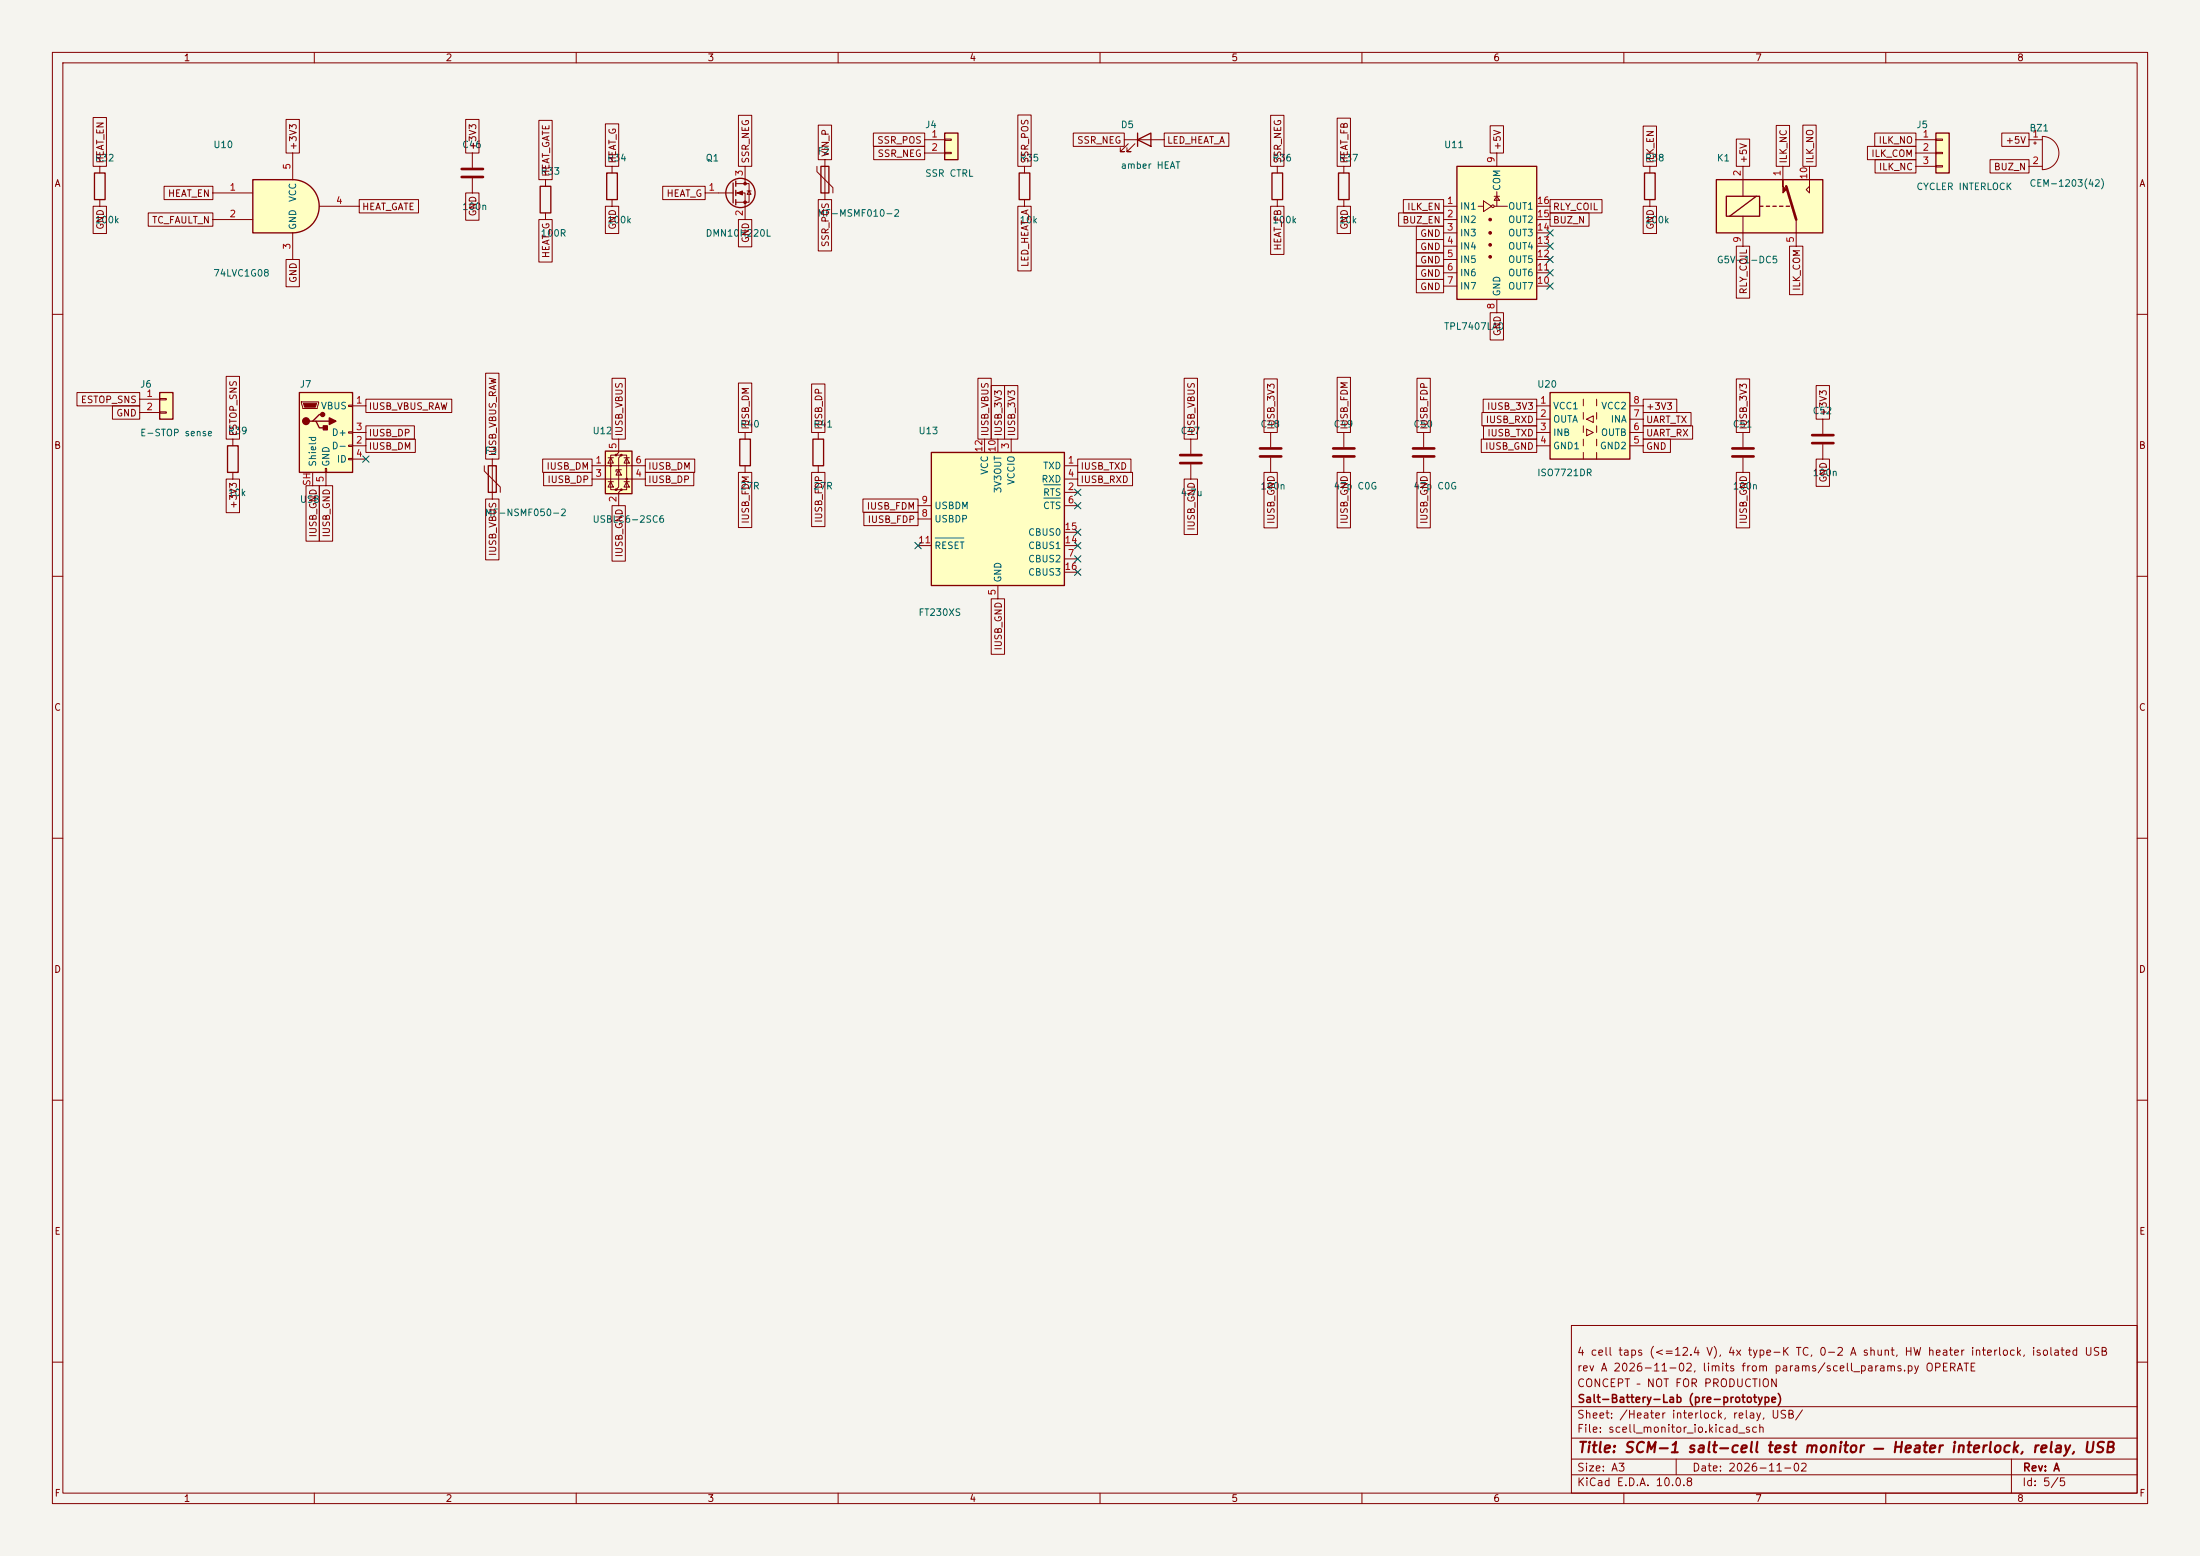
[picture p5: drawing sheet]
<svg xmlns="http://www.w3.org/2000/svg" width="420mm" height="297mm" viewBox="0 0 420 297" stroke-linecap="round" stroke-linejoin="round" font-family="sans-serif">
<path d="M0 0h420v297h-420z" fill="#f5f4ef" stroke="#f5f4ef" stroke-width=".19"/>
<g fill="none" stroke="#840000" stroke-width=".19">
<path d="M10 10h400v277h-400zM12 12h396v273h-396zM60 10v2M110 10v2M160 10v2M210 10v2M260 10v2M310 10v2M360 10v2M104.1 34.3v1.3M116.8 31.8v1.2M116.8 38.1v1.3"/>
<path d="M243.8 31.8v1.2M243.8 38.1v1.3M104.1 40.6v1.3M10 60h2M408 60h2M10 110h2M408 110h2M10 160h2M408 160h2M10 210h2M408 210h2M300 253h108v32h-108z"/>
<path d="M10 260h2M300 278.5h108M300 274.5h108M300 268.5h108M320 278.5v3M384 278.5v6.5M408 260h2M60 285v2M110 285v2M160 285v2M210 285v2M260 285v2"/>
<path d="M300 281.5h108M310 285v2M360 285v2"/>
</g>
<path d="M103.1 35.6h2.1v5h-2.1zM115.8 33h2.1v5.1h-2.1zM242.8 33h2.1v5.1h-2.1z" fill="none" stroke="#840000" stroke-width=".25"/>
<path d="M115.6 86.1h5v8.1h-5z" fill="#ffffc2"/>
<g fill="#840000">
<circle cx="116.6" cy="88.9" r=".25"/>
<circle cx="117.6" cy="86.9" r=".25"/>
<circle cx="117.6" cy="93.5" r=".25"/>
<circle cx="118.6" cy="86.9" r=".25"/>
<circle cx="118.6" cy="93.5" r=".25"/>
<circle cx="119.6" cy="91.4" r=".25"/>
</g>
<g fill="none" stroke="#840000" stroke-width=".19">
<path d="M113 88.9h10.2M113 91.4h10.2M116.1 91.9h1M116.1 87.4h1M116.6 87.4l.5 1h-1zM116.6 91.9l.5 1.1h-1zM117.6 86.9h-1v6.6h1M118.1 83.8v2.6l-.5 .5h1l-.5 .5v5.6l-.5 .5h1l-.5 .5v2.5M118.1 89.7l.5 1h-1zM118.6 89.7h-1v.3M118.6 86.9h1v6.6h-1M119.1 91.9h1"/>
<path d="M119.1 87.4h1M119.6 87.4l.5 1h-1zM119.6 91.9l.5 1.1h-1z"/>
</g>
<path d="M115.6 86.1h5v8.1h-5z" fill="none" stroke="#840000" stroke-width=".25"/>
<path d="M57.1 74.9h10.2v15.3h-10.2z" fill="#ffffc2"/>
<path d="M57.1 74.9h10.2v15.3h-10.2zM61.6 79.1h-.6l-1.3 1.3h-.6M59.7 80.4h.6l.7 1.3h1.2M60.3 80.4h2.6" fill="none" stroke="#840000" stroke-width=".25"/>
<g fill="none" stroke="#840000" stroke-width=".19">
<path d="M57.5 76.7h3.3v.3l-.2 1h-2.8zM66.5 77.3h.8v.3h-.8zM67.3 77.5h2.5M59.7 90.2v2.5M62.1 89.4h.3v.8h-.3zM62.2 90.2v2.5M66.5 82.4h.8v.3h-.8zM66.5 85h.8v.2h-.8zM66.5 87.5h.8v.3h-.8zM67.3 85.1h2.5M67.3 82.6h2.5M67.3 87.6h2.5"/>
<path d="M271.8 82.6v2.7M271.8 87.4v2.8"/>
</g>
<path d="M57.9 77h2.6l-.3 .7h-2z" fill="#840000" stroke="#840000" stroke-width=".19"/>
<g fill="#840000" stroke="#840000" stroke-width=".25">
<path d="M61.7 81.3h.8v.7h-.8z"/>
<path d="M62.9 79.8l1.2 .6-1.2 .6z"/>
<circle cx="58.4" cy="80.4" r=".63"/>
<circle cx="61.6" cy="79.1" r=".38"/>
</g>
<path d="M269.7 85.6h4.1M269.7 87.1h4.1" fill="none" stroke="#840000" stroke-width=".51"/>
<path d="M177.8 86.4h25.4v25.4h-25.4z" fill="#ffffc2"/>
<path d="M177.8 86.4h25.4v25.4h-25.4z" fill="none" stroke="#840000" stroke-width=".25"/>
<g fill="none" stroke="#840000" stroke-width=".19">
<path d="M175.3 96.5h2.5M175.3 99.1h2.5M188 83.8v2.6M190.5 83.8v2.6M193 83.8v2.6M203.2 88.9h2.5M203.2 94h2.5M203.2 91.4h2.5M203.2 96.5h2.5M175.3 104.1h2.5M190.5 111.8v2.5M203.2 106.7h2.5"/>
<path d="M203.2 104.1h2.5M203.2 101.6h2.5M203.2 109.2h2.5"/>
</g>
<path d="M199.3 92.5h3.2M199.3 95.1h3.2M178.5 102.7h5.5" fill="none" stroke="#006464" stroke-width=".19"/>
<path d="M180.3 25.4h2.6v5.1h-2.6z" fill="#ffffc2"/>
<path d="M180.3 25.4h2.6v5.1h-2.6zM194.6 33h2v5.1h-2zM217.2 26.7l2.5-1.3v2.5zM217.2 25.4v2.5M255.5 33h2.1v5.1h-2.1z" fill="none" stroke="#840000" stroke-width=".25"/>
<g fill="none" stroke="#840000" stroke-width=".19">
<path d="M176.5 26.7h3.8M176.5 29.2h3.8M180.3 26.5h1.3v.3h-1.3zM180.3 29.1h1.3v.2h-1.3zM195.6 31.8v1.2M195.6 38.1v1.3M214.6 26.7h7.6M215.4 27.4l-1.5 1.6h.7h-.7v-.8M216.7 27.4l-1.6 1.6h.8h-.8v-.8M256.5 31.8v1.2M256.5 38.1v1.3M256.5 82.6v2.7"/>
<path d="M256.5 87.4v2.8"/>
</g>
<path d="M254.5 85.6h4.1M254.5 87.1h4.1" fill="none" stroke="#840000" stroke-width=".51"/>
<path d="M30.5 74.9h2.5v5.1h-2.5z" fill="#ffffc2"/>
<path d="M30.5 74.9h2.5v5.1h-2.5z" fill="none" stroke="#840000" stroke-width=".25"/>
<path d="M26.7 76.2h3.8M26.7 78.7h3.8M30.5 76.1h1.2v.2h-1.2zM30.5 78.6h1.2v.3h-1.2z" fill="none" stroke="#840000" stroke-width=".19"/>
<path d="M278.1 31.8h15.3v25.4h-15.3z" fill="#ffffc2"/>
<path d="M278.1 31.8h15.3v25.4h-15.3z" fill="none" stroke="#840000" stroke-width=".25"/>
<g fill="none" stroke="#840000" stroke-width=".19">
<path d="M275.6 39.4h2.5M282.2 39.4h1M283.2 38.4l1.5 1-1.5 1zM285.2 39.4h2.6M285.2 37.5h1.1M285.7 37.5l.6 .7h-1.1zM285.7 29.2v2.6M285.7 36.6v2.8M293.4 39.4h2.5M387.3 26.7h2.6M387.3 31.8h2.6M388.2 27.3h.5"/>
<path d="M388.5 27.1v.5M389.9 26a3.2 3.2 0 0 1 3.2 3.2 3.2 3.2 0 0 1-3.2 3.2zM275.6 41.9h2.5M275.6 44.5h2.5M275.6 47h2.5M275.6 49.5h2.5M275.6 52.1h2.5M275.6 54.6h2.5M285.7 57.2v2.5M293.4 41.9h2.5M293.4 44.5h2.5M293.4 47h2.5"/>
<path d="M293.4 49.5h2.5M293.4 52.1h2.5M293.4 54.6h2.5M227.3 83.8v2.8M227.3 88.6v2.8M242.6 82.6v2.7M242.6 87.4v2.8"/>
<circle cx="285" cy="39.4" r=".25"/>
</g>
<g fill="#840000" stroke="#840000" stroke-width=".19">
<circle cx="284.5" cy="41.9" r=".25"/>
<circle cx="284.5" cy="44.4" r=".25"/>
<circle cx="284.5" cy="46.7" r=".25"/>
<circle cx="284.5" cy="49" r=".25"/>
</g>
<path d="M225.3 86.9h4.1M225.3 88.4h4.1M240.5 85.6h4.1M240.5 87.1h4.1" fill="none" stroke="#840000" stroke-width=".51"/>
<path d="M369.6 25.4h2.5v7.6h-2.5z" fill="#ffffc2"/>
<path d="M369.6 25.4h2.5v7.6h-2.5z" fill="none" stroke="#840000" stroke-width=".25"/>
<path d="M365.8 26.7h3.8M365.8 29.2h3.8M365.8 31.8h3.8M369.6 26.5h1.2v.3h-1.2zM369.6 29.1h1.2v.2h-1.2zM369.6 31.6h1.2v.3h-1.2z" fill="none" stroke="#840000" stroke-width=".19"/>
<path d="M327.7 34.3h20.3v10.2h-20.3z" fill="#ffffc2"/>
<path d="M332.7 31.8v5.7M340.4 31.8v2.5M345.4 31.8v5l-.6-.6 .6-.6M332.7 41.3v5.7M342.9 41.9v5.1" fill="none" stroke="#840000" stroke-width=".19"/>
<path d="M327.7 34.3h20.3v10.2h-20.3zM329.6 37.5h6.3v3.8h-6.3zM335.3 37.5l-5.1 3.8M335.9 39.4h.6M337.2 39.4h.6M338.5 39.4h.6M339.7 39.4h.7M341 39.4h.6" fill="none" stroke="#840000" stroke-width=".25"/>
<path d="M340.4 34.3v1.3l.6 .6-.6 .6z" fill="#840000" stroke="#840000" stroke-width=".19"/>
<path d="M341 35.6l1.9 6.3" fill="none" stroke="#840000" stroke-width=".51"/>
<path d="M295.9 74.9h15.2v12.7h-15.2z" fill="#ffffc2"/>
<path d="M313.9 33h2.1v5.1h-2.1zM295.9 74.9h15.2v12.7h-15.2zM43.4 85.1h2.1v5.1h-2.1z" fill="none" stroke="#840000" stroke-width=".25"/>
<g fill="none" stroke="#840000" stroke-width=".19">
<path d="M315 31.8v1.2M315 38.1v1.3M293.4 77.5h2.5M302.3 76.2v1.3M302.3 78.7v1.3M304.8 76.2v1.3M304.8 78.7v1.3M311.1 77.5h2.6M44.4 83.8v1.3M44.4 90.2v1.2M293.4 80h2.5M293.4 82.6h2.5"/>
<path d="M293.4 85.1h2.5M302.3 81.3v1.3M302.3 83.8v1.3M302.3 86.4v1.2M302.9 80l1.3-.6v1.2zM302.9 81.9l1.3 .7-1.3 .6zM304.8 81.3v1.3M304.8 83.8v1.3M304.8 86.4v1.2M311.1 80h2.6M311.1 82.6h2.6M311.1 85.1h2.6"/>
<path d="M332.7 82.6v2.7M332.7 87.4v2.8M348 80v2.8M348 84.8v2.8"/>
</g>
<path d="M330.7 85.6h4.1M330.7 87.1h4.1M345.9 83.1h4.1M345.9 84.6h4.1" fill="none" stroke="#840000" stroke-width=".51"/>
<path d="M55.9 34.3a5.1 5.1 0 0 1 5 5.1 5.1 5.1 0 0 1-5 5.1z" fill="#ffffc2" stroke="#ffffc2" stroke-width=".19"/>
<path d="M48.3 34.3h7.6v10.2h-7.6z" fill="#ffffc2"/>
<g fill="none" stroke="#840000" stroke-width=".25">
<path d="M18 33h2.1v5.1h-2.1zM48.3 34.3h7.6a5.1 5.1 0 0 1 5 5.1 5.1 5.1 0 0 1-5 5.1h-7.6zM140 34.9v3.8M140.5 34.5v1.1M140.5 36.3v1M140.5 38.1v1M156.7 31.8h1.5v5h-1.5zM93.2 88.9h1.5v5.1h-1.5zM141.2 83.8h2.1v5.1h-2.1zM155.2 83.8h2v5.1h-2z"/>
<circle cx="141.4" cy="36.8" r="2.79"/>
</g>
<g fill="none" stroke="#840000" stroke-width=".19">
<path d="M17.8 22.4h2.5v9.4h-2.5zM17.8 39.4h2.5v5.2h-2.5zM19 31.8v1.2M19 38.1v1.3M31.3 35.6h9.3v2.5h-9.3zM40.6 36.8h7.7M54.6 22.8h2.6v6.4h-2.6zM55.9 29.2v5.1M61 39.4h7.6M68.6 38.1h11.3v2.5h-11.3zM88.9 36.8h2.5v5.2h-2.5zM88.9 22.8h2.5v6.4h-2.5z"/>
<path d="M90.2 29.2v2.8M90.2 34v2.8M102.9 23h2.5v11.3h-2.5zM115.6 23.6h2.5v8.2h-2.5zM115.6 39.4h2.5v5.2h-2.5zM126.5 35.6h8.1v2.5h-8.1zM134.6 36.8h5.4M140.5 35.1h2.5v3.5h-2.5M140.5 36.8h1.7v5.1M141 22h2.5v9.8h-2.5zM142.2 31.8v3.3M142.6 36.4h.8"/>
<path d="M143 36.4l.4 .7h-.8zM156 31.8v1l3 3v1M156.2 38.1h2.6v9.8h-2.6zM156.2 23.9h2.6v6.6h-2.6zM157.5 30.5v7.6M166.7 25.4h9.8v2.5h-9.8zM166.8 27.9h9.7v2.6h-9.7zM194.3 39.4h2.6v12.3h-2.6zM194.3 21.9h2.6v9.9h-2.6zM204.9 25.4h9.7v2.5h-9.7zM222.2 25.4h12.4v2.5h-12.4zM242.6 39.4h2.5v9.2h-2.5z"/>
<path d="M242.6 22h2.5v9.8h-2.5zM255.3 39.4h2.5v5.2h-2.5zM255.3 22.6h2.5v9.2h-2.5zM267.9 38.1h7.7v2.5h-7.7zM284.5 24h2.5v5.2h-2.5zM295.9 38.1h9.9v2.5h-9.9zM313.7 24.1h2.5v7.7h-2.5zM313.7 39.4h2.5v5.2h-2.5zM331.5 26.5h2.5v5.3h-2.5zM339.1 23.9h2.5v7.9h-2.5zM344.2 23.9h2.5v7.9h-2.5zM356.5 27.9h9.3v2.6h-9.3z"/>
<path d="M357.9 25.4h7.9v2.5h-7.9zM358 30.5h7.8v2.5h-7.8zM379.9 30.5h7.4v2.5h-7.4zM382.1 25.4h5.2v2.5h-5.2zM28.3 40.6h12.3v2.6h-12.3zM40.6 41.9h7.7M54.6 49.5h2.6v5.2h-2.6zM55.9 44.5v5M102.9 41.9h2.5v8.1h-2.5zM141 41.9h2.5v5.2h-2.5zM267 40.6h8.6v2.6h-8.6zM270.4 43.2h5.2v2.5h-5.2z"/>
<path d="M270.4 45.7h5.2v2.6h-5.2zM270.4 48.3h5.2v2.5h-5.2zM270.4 50.8h5.2v2.5h-5.2zM270.4 53.3h5.2v2.6h-5.2zM284.5 59.7h2.5v5.2h-2.5zM295.9 40.6h7.5v2.6h-7.5zM331.5 47h2.5v9.9h-2.5zM341.6 47h2.6v9.2h-2.6zM14.7 74.9h12v2.6h-12zM21.5 77.5h5.2v2.5h-5.2zM43.2 71.8h2.5v12h-2.5zM69.8 76.2h16.4v2.5h-16.4z"/>
<path d="M92.7 71.2h2.6v16.4h-2.6zM116.8 72.2h2.6v11.6h-2.6zM141 73.1h2.5v9.5h-2.5zM154.9 73.3h2.6v9.3h-2.6zM186.7 72.2h2.5v11.6h-2.5zM189.2 73.6h2.6v10.2h-2.6zM191.8 73.6h2.5v10.2h-2.5zM226.1 72.2h2.5v11.6h-2.5zM241.3 72.3h2.5v10.3h-2.5zM255.3 72h2.5v10.6h-2.5zM270.5 72.2h2.6v10.4h-2.6zM282.9 78.7h10.5v2.6h-10.5z"/>
<path d="M283.1 76.2h10.3v2.5h-10.3zM313.7 78.7h9.1v2.6h-9.1zM313.7 76.2h6.4v2.5h-6.4zM331.5 72.3h2.5v10.3h-2.5zM346.7 73.6h2.6v6.4h-2.6zM43.2 91.4h2.5v6.5h-2.5zM58.4 92.7h2.6v10.6h-2.6zM61 92.7h2.5v10.6h-2.5zM69.8 83.8h9.5v2.6h-9.5zM69.8 81.3h9.3v2.5h-9.3zM92.5 88.9v1l3 3.1v1M92.7 95.3h2.6v11.6h-2.6z"/>
<path d="M94 87.6v7.7M103.6 87.6h9.4v2.6h-9.4zM103.8 90.2h9.2v2.5h-9.2zM116.8 96.5h2.6v10.6h-2.6zM123.2 90.2h9.2v2.5h-9.2zM123.2 87.6h9.4v2.6h-9.4zM141 90.2h2.5v10.5h-2.5zM142.2 82.6v1.2M142.2 88.9v1.3M154.9 90.2h2.6v10.3h-2.6zM156.2 82.6v1.2M156.2 88.9v1.3"/>
<path d="M164.7 95.2h10.6v2.6h-10.6zM164.9 97.8h10.4v2.5h-10.4zM205.7 90.2h10.5v2.5h-10.5zM205.7 87.6h10.2v2.6h-10.2zM226.1 91.4h2.5v10.6h-2.5zM241.3 90.2h2.5v10.6h-2.5zM255.3 90.2h2.5v10.6h-2.5zM270.5 90.2h2.6v10.6h-2.6zM282.8 83.8h10.6v2.6h-10.6zM283.2 81.3h10.2v2.5h-10.2zM313.7 81.3h9.4v2.5h-9.4zM313.7 83.8h5.2v2.6h-5.2z"/>
<path d="M331.5 90.2h2.5v10.6h-2.5zM346.7 87.6h2.6v5.2h-2.6zM189.2 114.3h2.6v10.6h-2.6z"/>
</g>
<path d="M88.1 32.3h4.1M88.1 33.8h4.1" fill="none" stroke="#840000" stroke-width=".51"/>
<g fill="#840000" stroke="#840000" stroke-width=".19">
<path d="M140.7 36.8l1-.4v.8z"/>
<circle cx="142.2" cy="35.1" r=".25"/>
<circle cx="142.2" cy="38.6" r=".25"/>
</g>
<g fill="none" stroke="#000084" stroke-width=".19">
<path d="M295.3 43.8l1.2 1.3M295.3 54l1.2 1.2M295.3 51.5l1.2 1.2M295.3 46.4l1.2 1.2M295.3 48.9l1.2 1.2M296.5 43.8l-1.2 1.3M296.5 54l-1.2 1.2M296.5 51.5l-1.2 1.2M296.5 46.4l-1.2 1.2M296.5 48.9l-1.2 1.2M69.2 87l1.3 1.2M70.5 87l-1.3 1.2"/>
<path d="M205.1 95.9l1.2 1.2M205.1 93.4l1.2 1.2M206.3 95.9l-1.2 1.2M206.3 93.4l-1.2 1.2M174.7 103.5l1.2 1.2M175.9 103.5l-1.2 1.2M205.1 106.1l1.2 1.2M205.1 103.5l1.2 1.2M205.1 101l1.2 1.2M205.1 108.6l1.2 1.2M206.3 106.1l-1.2 1.2M206.3 103.5l-1.2 1.2"/>
<path d="M206.3 101l-1.2 1.2M206.3 108.6l-1.2 1.2"/>
</g>
<text font-size="2" fill="#840000" x="301" y="277.8">Title: SCM-1 salt-cell test monitor — Heater interlock, relay, USB</text>
<g font-size="1.5" fill="#840000">
<text x="300.9" y="262.1">rev A 2026-11-02, limits from params/scell_params.py OPERATE</text>
<text x="300.9" y="259.1">4 cell taps (&lt;=12.4 V), 4x type-K TC, 0-2 A shunt, HW heater interlock, isolated USB</text>
<text x="300.9" y="265.1">CONCEPT – NOT FOR PRODUCTION</text>
<text x="301" y="268.1">Salt-Battery-Lab (pre-prototype)</text>
<text x="300.9" y="273.8">File: scell_monitor_io.kicad_sch</text>
<text x="300.9" y="271.1">Sheet: /Heater interlock, relay, USB/</text>
<text x="300.9" y="281.2">Size: A3</text>
<text x="322.9" y="281.2">Date: 2026-11-02</text>
<text x="386" y="281.2">Rev: A</text>
<text x="300.9" y="284">KiCad E.D.A. 10.0.8</text>
<text x="385.9" y="284">Id: 5/5</text>
</g>
<g font-size="1.3" fill="#840000">
<text x="35" y="12">1</text>
<text x="85" y="12">2</text>
<text x="135" y="12">3</text>
<text x="185" y="12">4</text>
<text x="235" y="12">5</text>
<text x="285" y="12">6</text>
<text x="335" y="12">7</text>
<text x="385" y="12">8</text>
<text x="56.9" y="28.8" transform="rotate(-90 56.9 28.8)">+3V3</text>
<text x="91.2" y="28.8" transform="rotate(-90 91.2 28.8)">+3V3</text>
<text x="167.4" y="27.7">SSR_POS</text>
<text x="205.5" y="27.7">SSR_NEG</text>
<text x="222.7" y="27.7">LED_HEAT_A</text>
<text x="286.8" y="28.8" transform="rotate(-90 286.8 28.8)">+5V</text>
<text x="358.5" y="27.7">ILK_NO</text>
<text x="382.8" y="27.7">+5V</text>
<text x="10.3" y="36">A</text>
<text x="20.1" y="31.3" transform="rotate(-90 20.1 31.3)">HEAT_EN</text>
<text x="105.2" y="33.8" transform="rotate(-90 105.2 33.8)">HEAT_GATE</text>
<text x="117.9" y="31.3" transform="rotate(-90 117.9 31.3)">HEAT_G</text>
<text x="143.3" y="31.3" transform="rotate(-90 143.3 31.3)">SSR_NEG</text>
<text x="158.5" y="30" transform="rotate(-90 158.5 30)">VIN_P</text>
<text x="167.4" y="30.3">SSR_NEG</text>
<text x="196.6" y="31.3" transform="rotate(-90 196.6 31.3)">SSR_POS</text>
<text x="244.9" y="31.3" transform="rotate(-90 244.9 31.3)">SSR_NEG</text>
<text x="257.6" y="31.3" transform="rotate(-90 257.6 31.3)">HEAT_FB</text>
<text x="316" y="31.3" transform="rotate(-90 316 31.3)">ILK_EN</text>
<text x="333.8" y="31.3" transform="rotate(-90 333.8 31.3)">+5V</text>
<text x="341.4" y="31.3" transform="rotate(-90 341.4 31.3)">ILK_NC</text>
<text x="346.5" y="31.3" transform="rotate(-90 346.5 31.3)">ILK_NO</text>
<text x="357.1" y="30.3">ILK_COM</text>
<text x="358.6" y="32.8">ILK_NC</text>
<text x="380.5" y="32.8">BUZ_N</text>
<text x="408.3" y="36">A</text>
<text x="32" y="37.9">HEAT_EN</text>
<text x="69" y="40.4">HEAT_GATE</text>
<text x="91.2" y="41.4" transform="rotate(-90 91.2 41.4)">GND</text>
<text x="127.1" y="37.9">HEAT_G</text>
<text x="268.5" y="40.4">ILK_EN</text>
<text x="296.4" y="40.4">RLY_COIL</text>
<text x="20.1" y="43.9" transform="rotate(-90 20.1 43.9)">GND</text>
<text x="28.9" y="43">TC_FAULT_N</text>
<text x="117.9" y="43.9" transform="rotate(-90 117.9 43.9)">GND</text>
<text x="143.3" y="46.5" transform="rotate(-90 143.3 46.5)">GND</text>
<text x="158.5" y="47.3" transform="rotate(-90 158.5 47.3)">SSR_POS</text>
<text x="244.9" y="47.9" transform="rotate(-90 244.9 47.9)">HEAT_FB</text>
<text x="257.6" y="43.9" transform="rotate(-90 257.6 43.9)">GND</text>
<text x="267.6" y="43">BUZ_EN</text>
<text x="271" y="45.5">GND</text>
<text x="296.4" y="43">BUZ_N</text>
<text x="316" y="43.9" transform="rotate(-90 316 43.9)">GND</text>
<text x="105.2" y="49.4" transform="rotate(-90 105.2 49.4)">HEAT_G</text>
<text x="196.6" y="51.1" transform="rotate(-90 196.6 51.1)">LED_HEAT_A</text>
<text x="271" y="48">GND</text>
<text x="271" y="50.6">GND</text>
<text x="271" y="53.1">GND</text>
<text x="56.9" y="54.1" transform="rotate(-90 56.9 54.1)">GND</text>
<text x="271" y="55.7">GND</text>
<text x="333.8" y="56.3" transform="rotate(-90 333.8 56.3)">RLY_COIL</text>
<text x="344" y="55.6" transform="rotate(-90 344 55.6)">ILK_COM</text>
<text x="286.8" y="64.3" transform="rotate(-90 286.8 64.3)">GND</text>
<text x="15.3" y="77.3">ESTOP_SNS</text>
<text x="22.1" y="79.8">GND</text>
<text x="45.5" y="83.4" transform="rotate(-90 45.5 83.4)">ESTOP_SNS</text>
<text x="70.3" y="78.5">IUSB_VBUS_RAW</text>
<text x="70.3" y="83.6">IUSB_DP</text>
<text x="119.2" y="83.4" transform="rotate(-90 119.2 83.4)">IUSB_VBUS</text>
<text x="143.3" y="82.1" transform="rotate(-90 143.3 82.1)">IUSB_DM</text>
<text x="157.3" y="82.1" transform="rotate(-90 157.3 82.1)">IUSB_DP</text>
<text x="189" y="83.4" transform="rotate(-90 189 83.4)">IUSB_VBUS</text>
<text x="191.6" y="83.4" transform="rotate(-90 191.6 83.4)">IUSB_3V3</text>
<text x="194.1" y="83.4" transform="rotate(-90 194.1 83.4)">IUSB_3V3</text>
<text x="228.4" y="83.4" transform="rotate(-90 228.4 83.4)">IUSB_VBUS</text>
<text x="243.6" y="82.1" transform="rotate(-90 243.6 82.1)">IUSB_3V3</text>
<text x="257.6" y="82.1" transform="rotate(-90 257.6 82.1)">IUSB_FDM</text>
<text x="272.8" y="82.1" transform="rotate(-90 272.8 82.1)">IUSB_FDP</text>
<text x="283.5" y="81.1">IUSB_RXD</text>
<text x="283.8" y="78.5">IUSB_3V3</text>
<text x="283.8" y="83.6">IUSB_TXD</text>
<text x="314.1" y="81.1">UART_TX</text>
<text x="314.1" y="83.6">UART_RX</text>
<text x="314.1" y="78.5">+3V3</text>
<text x="333.8" y="82.1" transform="rotate(-90 333.8 82.1)">IUSB_3V3</text>
<text x="349" y="79.6" transform="rotate(-90 349 79.6)">+3V3</text>
<text x="10.2" y="86">B</text>
<text x="70.3" y="86.1">IUSB_DM</text>
<text x="95" y="87.2" transform="rotate(-90 95 87.2)">IUSB_VBUS_RAW</text>
<text x="104.2" y="90">IUSB_DM</text>
<text x="123.6" y="90">IUSB_DM</text>
<text x="206.2" y="90">IUSB_TXD</text>
<text x="283.4" y="86.1">IUSB_GND</text>
<text x="314.1" y="86.1">GND</text>
<text x="408.2" y="86">B</text>
<text x="104.4" y="92.5">IUSB_DP</text>
<text x="123.6" y="92.5">IUSB_DP</text>
<text x="206.2" y="92.5">IUSB_RXD</text>
<text x="349" y="92.2" transform="rotate(-90 349 92.2)">GND</text>
<text x="45.5" y="97.2" transform="rotate(-90 45.5 97.2)">+3V3</text>
<text x="143.3" y="100.1" transform="rotate(-90 143.3 100.1)">IUSB_FDM</text>
<text x="157.3" y="99.9" transform="rotate(-90 157.3 99.9)">IUSB_FDP</text>
<text x="165.4" y="97.6">IUSB_FDM</text>
<text x="165.5" y="100.1">IUSB_FDP</text>
<text x="228.4" y="101.4" transform="rotate(-90 228.4 101.4)">IUSB_GND</text>
<text x="243.6" y="100.1" transform="rotate(-90 243.6 100.1)">IUSB_GND</text>
<text x="257.6" y="100.1" transform="rotate(-90 257.6 100.1)">IUSB_GND</text>
<text x="272.8" y="100.1" transform="rotate(-90 272.8 100.1)">IUSB_GND</text>
<text x="333.8" y="100.1" transform="rotate(-90 333.8 100.1)">IUSB_GND</text>
<text x="60.7" y="102.7" transform="rotate(-90 60.7 102.7)">IUSB_GND</text>
<text x="63.3" y="102.7" transform="rotate(-90 63.3 102.7)">IUSB_GND</text>
<text x="95" y="106.2" transform="rotate(-90 95 106.2)">IUSB_VBUS</text>
<text x="119.2" y="106.5" transform="rotate(-90 119.2 106.5)">IUSB_GND</text>
<text x="191.6" y="124.3" transform="rotate(-90 191.6 124.3)">IUSB_GND</text>
<text x="10.2" y="136">C</text>
<text x="408.2" y="136">C</text>
<text x="10.2" y="186">D</text>
<text x="408.2" y="186">D</text>
<text x="10.3" y="236">E</text>
<text x="408.3" y="236">E</text>
<text x="10.3" y="286">F</text>
<text x="35" y="287">1</text>
<text x="85" y="287">2</text>
<text x="135" y="287">3</text>
<text x="185" y="287">4</text>
<text x="235" y="287">5</text>
<text x="285" y="287">6</text>
<text x="335" y="287">7</text>
<text x="385" y="287">8</text>
<text x="408.3" y="286">F</text>
</g>
<g font-size="1.3" fill="#006464">
<text x="40.6" y="28.6">U10</text>
<text x="88.1" y="28.6">C46</text>
<text x="155.9" y="29.8">F2</text>
<text x="176.5" y="24.8">J4</text>
<text x="213.9" y="24.8">D5</text>
<text x="275.6" y="28.6">U11</text>
<text x="365.7" y="24.8">J5</text>
<text x="387.3" y="25.4">BZ1</text>
<text x="18" y="31.1">R32</text>
<text x="103.1" y="33.7">R33</text>
<text x="115.8" y="31.1">R34</text>
<text x="134.6" y="31.1">Q1</text>
<text x="176.5" y="34">SSR CTRL</text>
<text x="194.5" y="31.1">R35</text>
<text x="213.9" y="32.5">amber HEAT</text>
<text x="242.8" y="31.1">R36</text>
<text x="255.5" y="31.1">R37</text>
<text x="313.9" y="31.1">R38</text>
<text x="327.6" y="31.1">K1</text>
<text x="387.3" y="35.9">CEM-1203(42)</text>
<text x="56.8" y="38.7" transform="rotate(-90 56.8 38.7)">VCC</text>
<text x="88.1" y="40.4">100n</text>
<text x="155.9" y="41.7">MF-MSMF010-2</text>
<text x="278.6" y="40.3">IN1</text>
<text x="286.7" y="36.5" transform="rotate(-90 286.7 36.5)">COM</text>
<text x="287.8" y="40.3">OUT1</text>
<text x="365.7" y="36.6">CYCLER INTERLOCK</text>
<text x="18" y="42.9">100k</text>
<text x="56.8" y="44" transform="rotate(-90 56.8 44)">GND</text>
<text x="103.1" y="45.5">100R</text>
<text x="115.8" y="42.9">100k</text>
<text x="134.6" y="45.5">DMN10H220L</text>
<text x="194.5" y="42.9">10k</text>
<text x="242.8" y="42.9">100k</text>
<text x="255.5" y="42.9">10k</text>
<text x="278.6" y="42.9">IN2</text>
<text x="278.6" y="45.4">IN3</text>
<text x="278.6" y="48">IN4</text>
<text x="287.8" y="48">OUT4</text>
<text x="287.8" y="45.4">OUT3</text>
<text x="287.8" y="42.9">OUT2</text>
<text x="313.9" y="42.9">100k</text>
<text x="40.6" y="53.1">74LVC1G08</text>
<text x="278.6" y="50.5">IN5</text>
<text x="278.6" y="53">IN6</text>
<text x="287.8" y="53">OUT6</text>
<text x="287.8" y="50.5">OUT5</text>
<text x="327.6" y="50.6">G5V-1-DC5</text>
<text x="278.6" y="55.6">IN7</text>
<text x="286.7" y="56.7" transform="rotate(-90 286.7 56.7)">GND</text>
<text x="287.8" y="55.6">OUT7</text>
<text x="275.6" y="63.3">TPL7407LAD</text>
<text x="26.7" y="74.3">J6</text>
<text x="57.1" y="74.3">J7</text>
<text x="293.4" y="74.3">U20</text>
<text x="26.7" y="83.6">E-STOP sense</text>
<text x="43.4" y="83.2">R39</text>
<text x="61.2" y="78.4">VBUS</text>
<text x="63.2" y="83.5">D+</text>
<text x="113" y="83.2">U12</text>
<text x="141.2" y="81.9">R40</text>
<text x="155.2" y="81.9">R41</text>
<text x="175.2" y="83.2">U13</text>
<text x="225.3" y="83.2">C47</text>
<text x="240.5" y="81.9">C48</text>
<text x="254.5" y="81.9">C49</text>
<text x="269.7" y="81.9">C50</text>
<text x="296.4" y="78.4">VCC1</text>
<text x="296.4" y="81">OUTA</text>
<text x="296.4" y="83.5">INB</text>
<text x="305.5" y="83.5">OUTB</text>
<text x="305.6" y="78.4">VCC2</text>
<text x="307.4" y="81">INA</text>
<text x="330.7" y="81.9">C51</text>
<text x="345.9" y="79.4">C52</text>
<text x="60.7" y="89.2" transform="rotate(-90 60.7 89.2)">Shield</text>
<text x="63.2" y="89.2" transform="rotate(-90 63.2 89.2)">GND</text>
<text x="63.2" y="86.1">D-</text>
<text x="64.2" y="88.6">ID</text>
<text x="92.4" y="87">F3</text>
<text x="199" y="89.9">TXD</text>
<text x="296.4" y="86.1">GND1</text>
<text x="305.3" y="86.1">GND2</text>
<text x="43.4" y="95">10k</text>
<text x="141.2" y="93.7">27R</text>
<text x="155.2" y="93.7">27R</text>
<text x="188.9" y="90.7" transform="rotate(-90 188.9 90.7)">VCC</text>
<text x="191.5" y="94.2" transform="rotate(-90 191.5 94.2)">3V3OUT</text>
<text x="194" y="92.7" transform="rotate(-90 194 92.7)">VCCIO</text>
<text x="198.7" y="92.4">RXD</text>
<text x="199" y="94.9">RTS</text>
<text x="225.3" y="95">4.7u</text>
<text x="240.5" y="93.7">100n</text>
<text x="254.5" y="93.7">47p C0G</text>
<text x="269.7" y="93.7">47p C0G</text>
<text x="293.4" y="91.2">ISO7721DR</text>
<text x="330.7" y="93.7">100n</text>
<text x="345.9" y="91.2">100n</text>
<text x="57.1" y="96.3">USB</text>
<text x="92.4" y="98.8">MF-NSMF050-2</text>
<text x="113" y="100.1">USBLC6-2SC6</text>
<text x="178.3" y="100">USBDP</text>
<text x="178.3" y="97.5">USBDM</text>
<text x="199" y="97.5">CTS</text>
<text x="178.3" y="105.1">RESET</text>
<text x="196.2" y="107.6">CBUS2</text>
<text x="196.2" y="105.1">CBUS1</text>
<text x="196.2" y="102.6">CBUS0</text>
<text x="191.5" y="111.3" transform="rotate(-90 191.5 111.3)">GND</text>
<text x="196.2" y="110.2">CBUS3</text>
<text x="175.2" y="117.9">FT230XS</text>
</g>
<g font-size="1.3" fill="#a90000">
<text x="177.7" y="26.5">1</text>
<text x="177.7" y="29.1">2</text>
<text x="366.9" y="26.5">1</text>
<text x="366.9" y="29.1">2</text>
<text x="387.9" y="26.5">1</text>
<text x="55.7" y="32.5" transform="rotate(-90 55.7 32.5)">5</text>
<text x="142.1" y="33.8" transform="rotate(-90 142.1 33.8)">3</text>
<text x="285.6" y="31.2" transform="rotate(-90 285.6 31.2)">9</text>
<text x="332.6" y="33.8" transform="rotate(-90 332.6 33.8)">2</text>
<text x="340.2" y="33.8" transform="rotate(-90 340.2 33.8)">1</text>
<text x="345.3" y="34.4" transform="rotate(-90 345.3 34.4)">10</text>
<text x="366.9" y="31.6">3</text>
<text x="387.9" y="31.6">2</text>
<text x="43.7" y="36.7">1</text>
<text x="43.7" y="41.8">2</text>
<text x="64" y="39.2">4</text>
<text x="135.2" y="36.7">1</text>
<text x="142.1" y="41.4" transform="rotate(-90 142.1 41.4)">2</text>
<text x="276.1" y="39.2">1</text>
<text x="276.1" y="41.8">2</text>
<text x="293.3" y="41.8">15</text>
<text x="293.3" y="39.2">16</text>
<text x="55.7" y="47.7" transform="rotate(-90 55.7 47.7)">3</text>
<text x="276.1" y="44.3">3</text>
<text x="276.1" y="46.9">4</text>
<text x="293.3" y="46.9">13</text>
<text x="293.3" y="44.3">14</text>
<text x="332.6" y="46.5" transform="rotate(-90 332.6 46.5)">9</text>
<text x="342.8" y="46.5" transform="rotate(-90 342.8 46.5)">5</text>
<text x="276.1" y="49.4">5</text>
<text x="276.1" y="51.9">6</text>
<text x="293.3" y="51.9">11</text>
<text x="293.3" y="49.4">12</text>
<text x="276.1" y="54.5">7</text>
<text x="285.6" y="59.2" transform="rotate(-90 285.6 59.2)">8</text>
<text x="293.3" y="54.5">10</text>
<text x="27.8" y="76.1">1</text>
<text x="67.8" y="77.3">1</text>
<text x="293.9" y="77.3">1</text>
<text x="311.7" y="77.3">8</text>
<text x="27.8" y="78.6">2</text>
<text x="67.8" y="82.4">3</text>
<text x="293.9" y="79.9">2</text>
<text x="293.9" y="82.4">3</text>
<text x="311.7" y="82.4">6</text>
<text x="311.7" y="79.9">7</text>
<text x="67.8" y="85">2</text>
<text x="67.8" y="87.5">4</text>
<text x="113.6" y="88.8">1</text>
<text x="118" y="85.8" transform="rotate(-90 118 85.8)">5</text>
<text x="121.2" y="88.8">6</text>
<text x="187.8" y="86.4" transform="rotate(-90 187.8 86.4)">12</text>
<text x="190.4" y="86.4" transform="rotate(-90 190.4 86.4)">10</text>
<text x="192.9" y="85.8" transform="rotate(-90 192.9 85.8)">3</text>
<text x="203.7" y="88.8">1</text>
<text x="293.9" y="85">4</text>
<text x="311.7" y="85">5</text>
<text x="59.6" y="92.8" transform="rotate(-90 59.6 92.8)">SH</text>
<text x="62.1" y="92.2" transform="rotate(-90 62.1 92.2)">5</text>
<text x="113.6" y="91.3">3</text>
<text x="118" y="96" transform="rotate(-90 118 96)">2</text>
<text x="121.2" y="91.3">4</text>
<text x="203.7" y="93.8">2</text>
<text x="203.7" y="91.3">4</text>
<text x="175.8" y="98.9">8</text>
<text x="175.8" y="96.4">9</text>
<text x="203.1" y="101.5">15</text>
<text x="203.7" y="96.4">6</text>
<text x="175.2" y="104">11</text>
<text x="203.1" y="104">14</text>
<text x="203.7" y="106.5">7</text>
<text x="190.4" y="113.8" transform="rotate(-90 190.4 113.8)">5</text>
<text x="203.1" y="109.1">16</text>
</g>
</svg>
